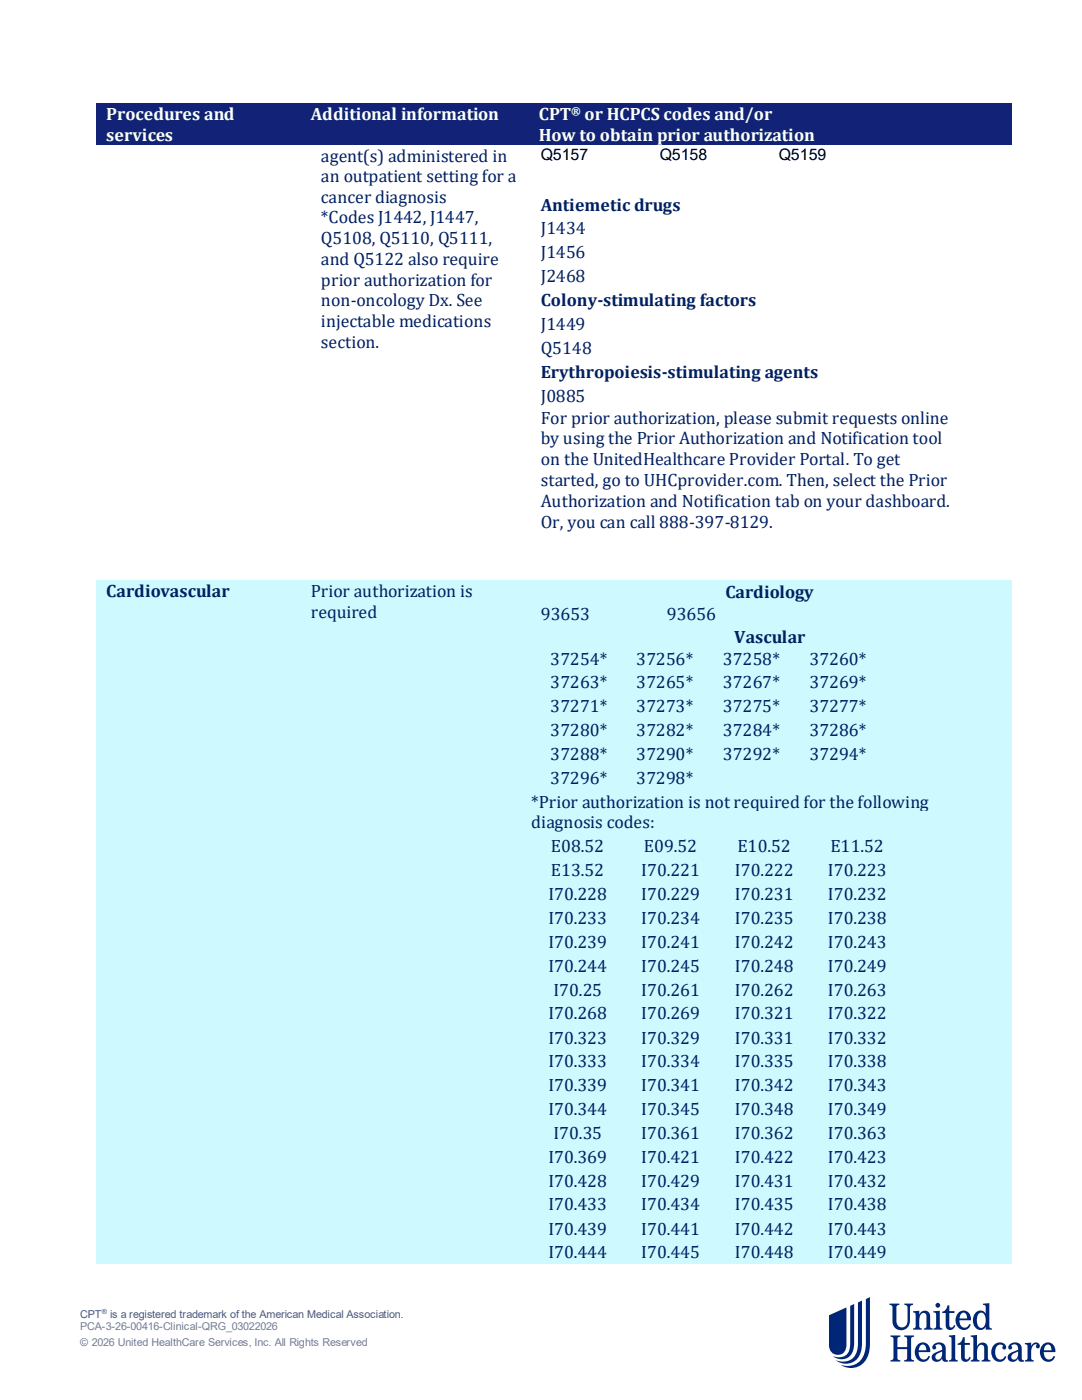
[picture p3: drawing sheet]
<svg xmlns="http://www.w3.org/2000/svg" width="216mm" height="279mm" viewBox="0 0 216 279" stroke-linecap="round" stroke-linejoin="round" font-family="sans-serif">
<g fill="#002677">
<path d="M177.5 260.2h2v.2a.49 .49 0 0 0-.6 .5v2.6a1.13 1.13 0 0 0 1.1 1.4 1.13 1.13 0 0 0 1.1-1.3v-2.6a.56 .56 0 0 0-.6-.6v-.2h1.7v.2a.56 .56 0 0 0-.6 .6v2.6a1.74 1.74 0 0 1-1.8 1.9 1.74 1.74 0 0 1-1.7-1.8v-2.8a.49 .49 0 0 0-.6-.5z"/>
<path d="M177.7 266.5h2v.3a.49 .49 0 0 0-.6 .4v1.6h1.9v-1.6a.48 .48 0 0 0-.6-.4v-.3h2v.3a.49 .49 0 0 0-.6 .4v3.8a.49 .49 0 0 0 .6 .5v.2h-2v-.2a.48 .48 0 0 0 .6-.5v-1.8h-1.9v1.8a.49 .49 0 0 0 .6 .5v.2h-2v-.2a.49 .49 0 0 0 .6-.5v-3.8a.49 .49 0 0 0-.6-.4z"/>
<path d="M182.2 261.7l1.2-.1v.8a1.1 1.1 0 0 1 1.2-.8 1.1 1.1 0 0 1 1 1v2.1a.42 .42 0 0 0 .5 .4v.3h-1.8v-.3a.42 .42 0 0 0 .6-.4v-2a.63 .63 0 0 0-.6-.7 .63 .63 0 0 0-.7 .6l-.2 .8v1.3l.2 .4h.3v.3h-1.7v-.3a.42 .42 0 0 0 .5-.4v-2.3l-.2-.4-.3-.1z"/>
<path d="M189.1 260.5h.3v1.2h1v.3h-1v2.4l.2 .5a.52 .52 0 0 0 .8-.5l.2 .1a.97 .97 0 0 1-.9 .9 .97 .97 0 0 1-1-.9v-2.5h-.7v-.2a1.31 1.31 0 0 0 1.1-1.3z"/>
<path d="M186.2 261.7l1.3-.1v3.1a.42 .42 0 0 0 .5 .4v.3h-1.7v-.3a.42 .42 0 0 0 .5-.4l-.1-2.6-.5-.2z"/>
<path d="M204.5 268l1.3-.1v.8a.85 .85 0 0 1 .9-.8 .85 .85 0 0 1 .7 1 .39 .39 0 0 1-.6 .1 .39 .39 0 0 1 .1-.6 .82 .82 0 0 0-1.1 .9v1.7l.1 .4 .4 .1v.2h-1.8v-.2l.3-.1 .2-.4v-2.3l-.1-.4h-.4z"/>
<path d="M192.1 266.9h.4v1.1h1v.4h-1v2.4l.2 .4a.52 .52 0 0 0 .7-.4l.3 .1a.97 .97 0 0 1-1 .9 .97 .97 0 0 1-.9-.9v-2.5h-.7v-.3a1.31 1.31 0 0 0 1-1.2z"/>
<path d="M198.3 268.5a1.4 1.4 0 0 1 1.3-.6 1.4 1.4 0 0 1 1.2 1 .4 .4 0 0 1-.6 .4 .4 .4 0 0 1 0-.7 .93 .93 0 0 0-1.1-.2 .93 .93 0 0 0-.5 .9 1.34 1.34 0 0 0 1.3 2l.6-.7 .3 .1a1.52 1.52 0 0 1-1.6 1.1 1.52 1.52 0 0 1-1.4-1.5 2.22 2.22 0 0 1 .5-1.8z"/>
<path d="M189.3 266.5l1.3-.1v4.6l.2 .4 .3 .1v.2h-1.8v-.2l.4-.1 .2-.4v-3.8l-.2-.4h-.4z"/>
<path d="M193.7 266.5l1.3-.1v2.4a1.1 1.1 0 0 1 1.1-.9 1.1 1.1 0 0 1 1 1.1v2l.2 .4 .3 .1v.2h-1.7v-.2l.3-.1 .2-.4v-1.9a.64 .64 0 0 0-.6-.7 .64 .64 0 0 0-.7 .5l-.1 .9v1.2l.1 .4 .4 .1v.2h-1.8v-.2l.3-.1 .2-.4v-3.8l-.2-.4h-.3z"/>
<path d="M165.4 262.5v6a1.76 1.76 0 0 0 1.9 1.9 1.76 1.76 0 0 0 1.6-2.1v-7.4zM169.6 260.6l.8-.4v7.8a2.74 2.74 0 0 1-2.5 3.3l-.7-.1-1-.5a2.41 2.41 0 0 0 2.5-.3 2.41 2.41 0 0 0 .9-2.3zM171.2 259.9l.8-.3v8.5a3.6 3.6 0 0 1-2.6 4l-1.5-.1-1.1-.5a3.1 3.1 0 0 0 4.3-2.6zM172.8 259.3l.8-.4v9.3a4.2 4.2 0 0 1-3.1 4.7h-1.6l-1.2-.5a3.6 3.6 0 0 0 5-3.4z"/>
<path d="M191.7 262.3a.6 .6 0 0 1 1.1 0l.2 .8h-1.5zM191.1 262.1a1.94 1.94 0 0 0-.3 2.2 1.94 1.94 0 0 0 2 1.1 1.44 1.44 0 0 0 .9-1.1h-.3a.96 .96 0 0 1-1.1 .7 .96 .96 0 0 1-.8-1l-.1-.5h2.4a1.52 1.52 0 0 0-.8-1.8 1.52 1.52 0 0 0-1.9 .4z"/>
<path d="M195.3 262.2a.83 .83 0 0 1 .9-.1 .83 .83 0 0 1 .4 .9 1.5 1.5 0 0 1-.8 2 1.52 1.52 0 0 1-.8-2zM196.1 260.2v.2l.5 .2 .1 1.6a1.29 1.29 0 0 0-1.3-.6 1.29 1.29 0 0 0-1.1 .9 1.98 1.98 0 0 0 1.4 2.9 1.04 1.04 0 0 0 1-.6v.6h1.2v-.3a.42 .42 0 0 1-.5-.4v-4.6z"/>
<path d="M208.6 268.6a.6 .6 0 0 1 1 0l.2 .9h-1.5zM207.9 268.5a1.94 1.94 0 0 0-.3 2.2 1.94 1.94 0 0 0 2 1 1.44 1.44 0 0 0 .9-1l-.3-.1a.97 .97 0 0 1-1 .7 .97 .97 0 0 1-.9-1v-.5h2.3a1.52 1.52 0 0 0-.8-1.7 1.52 1.52 0 0 0-1.9 .4z"/>
<path d="M202 270.3l1.2-.6a1.32 1.32 0 0 1-.9 1.7 .59 .59 0 0 1-.5-.5 .59 .59 0 0 1 .2-.6zM201.4 268.3a.59 .59 0 0 0 0 1 .4 .4 0 0 0 .5-.2 .4 .4 0 0 0-.1-.5 .81 .81 0 0 1 1-.2 .81 .81 0 0 1 .4 1 2.96 2.96 0 0 0-2.1 1.2 1.05 1.05 0 0 0 .8 1.2 1.05 1.05 0 0 0 1.2-.7 .77 .77 0 0 0 1.2 .6v-.2l-.2-.1-.2-.3v-1.9a1.4 1.4 0 0 0-1-1.3 1.4 1.4 0 0 0-1.5 .4z"/>
<path d="M186.8 270.3l1.2-.6a1.33 1.33 0 0 1-.8 1.7 .59 .59 0 0 1-.6-.5 .59 .59 0 0 1 .2-.6zM186.3 268.3a.59 .59 0 0 0-.1 1 .4 .4 0 0 0 .6-.2 .4 .4 0 0 0-.2-.5 .81 .81 0 0 1 1-.2 .81 .81 0 0 1 .4 1 2.99 2.99 0 0 0-2 1.2 1.05 1.05 0 0 0 .7 1.2 1.05 1.05 0 0 0 1.3-.7 .78 .78 0 0 0 1.2 .6v-.2l-.3-.1-.2-.3v-1.9a1.39 1.39 0 0 0-.9-1.3 1.39 1.39 0 0 0-1.5 .4z"/>
<path d="M183.6 268.6a.6 .6 0 0 1 1 0l.2 .9h-1.5zM183 268.5a1.94 1.94 0 0 0-.3 2.2 1.94 1.94 0 0 0 1.9 1 1.45 1.45 0 0 0 1-1l-.3-.1a.97 .97 0 0 1-1.1 .7 .97 .97 0 0 1-.8-1l-.1-.5h2.3a1.52 1.52 0 0 0-.8-1.7 1.52 1.52 0 0 0-1.8 .4z"/>
<circle cx="187.1" cy="260.5" r=".48"/>
</g>
<g fill="#122377">
<path d="M19.2 20.6h41.5v8.2h-41.5z" fill-rule="evenodd"/>
<path d="M19.9 20.6h40.1v4h-40.1z" fill-rule="evenodd"/>
<path d="M19.9 24.6h40.1v4.2h-40.1z" fill-rule="evenodd"/>
<path d="M60.7 20.6h44.5v8.2h-44.5z" fill-rule="evenodd"/>
<path d="M61.5 20.6h43v4h-43z" fill-rule="evenodd"/>
<path d="M105.2 20.6h96.6v8.2h-96.6z" fill-rule="evenodd"/>
<path d="M106 20.6h95v4h-95z" fill-rule="evenodd"/>
<path d="M106 24.6h95v4.2h-95z" fill-rule="evenodd"/>
</g>
<g fill="#cdf9ff">
<path d="M19.2 115.7h41.5v136.5h-41.5z" fill-rule="evenodd"/>
<path d="M19.9 115.7h40.1v4.1h-40.1z" fill-rule="evenodd"/>
<path d="M19.9 119.8h40.1v4.2h-40.1z" fill-rule="evenodd"/>
<path d="M19.9 124h40.1v4.2h-40.1z" fill-rule="evenodd"/>
<path d="M19.9 128.2h40.1v4.1h-40.1z" fill-rule="evenodd"/>
<path d="M19.9 132.3h40.1v4.2h-40.1z" fill-rule="evenodd"/>
<path d="M19.9 136.5h40.1v4h-40.1z" fill-rule="evenodd"/>
<path d="M19.9 140.5h40.1v4.2h-40.1z" fill-rule="evenodd"/>
<path d="M19.9 144.7h40.1v4.1h-40.1z" fill-rule="evenodd"/>
<path d="M19.9 148.8h40.1v4.2h-40.1z" fill-rule="evenodd"/>
<path d="M19.9 153h40.1v4h-40.1z" fill-rule="evenodd"/>
<path d="M19.9 157h40.1v4.2h-40.1z" fill-rule="evenodd"/>
<path d="M19.9 161.2h40.1v4.2h-40.1z" fill-rule="evenodd"/>
<path d="M19.9 165.4h40.1v4.1h-40.1z" fill-rule="evenodd"/>
<path d="M19.9 169.5h40.1v4.2h-40.1z" fill-rule="evenodd"/>
<path d="M19.9 173.7h40.1v4.1h-40.1z" fill-rule="evenodd"/>
<path d="M19.9 177.8h40.1v4.1h-40.1z" fill-rule="evenodd"/>
<path d="M19.9 181.9h40.1v4.1h-40.1z" fill-rule="evenodd"/>
<path d="M19.9 186h40.1v4.2h-40.1z" fill-rule="evenodd"/>
<path d="M19.9 190.2h40.1v4.2h-40.1z" fill-rule="evenodd"/>
<path d="M19.9 194.4h40.1v4.1h-40.1z" fill-rule="evenodd"/>
<path d="M19.9 198.5h40.1v4.2h-40.1z" fill-rule="evenodd"/>
<path d="M19.9 202.7h40.1v4h-40.1z" fill-rule="evenodd"/>
<path d="M19.9 206.7h40.1v4.2h-40.1z" fill-rule="evenodd"/>
<path d="M19.9 210.9h40.1v4.1h-40.1z" fill-rule="evenodd"/>
<path d="M19.9 215h40.1v4.2h-40.1z" fill-rule="evenodd"/>
<path d="M19.9 219.2h40.1v4.2h-40.1z" fill-rule="evenodd"/>
<path d="M19.9 223.4h40.1v4h-40.1z" fill-rule="evenodd"/>
<path d="M19.9 227.4h40.1v4.2h-40.1z" fill-rule="evenodd"/>
<path d="M19.9 231.6h40.1v4.1h-40.1z" fill-rule="evenodd"/>
<path d="M19.9 235.7h40.1v4.2h-40.1z" fill-rule="evenodd"/>
<path d="M19.9 239.9h40.1v4.1h-40.1z" fill-rule="evenodd"/>
<path d="M19.9 244h40.1v4.1h-40.1z" fill-rule="evenodd"/>
<path d="M19.9 248.1h40.1v4.1h-40.1z" fill-rule="evenodd"/>
<path d="M60.7 115.7h44.5v136.5h-44.5z" fill-rule="evenodd"/>
<path d="M61.5 115.7h43v4.1h-43z" fill-rule="evenodd"/>
<path d="M61.5 119.8h43v4.2h-43z" fill-rule="evenodd"/>
<path d="M105.2 115.7h96.6v136.5h-96.6z" fill-rule="evenodd"/>
<path d="M106 115.7h95v4.5h-95z" fill-rule="evenodd"/>
<path d="M107.9 115.9h91.2v4.2h-91.2z" fill-rule="evenodd"/>
<path d="M106 120.2h25.1v4.6h-25.1z" fill-rule="evenodd"/>
<path d="M107.9 120.5h21.3v4h-21.3z" fill-rule="evenodd"/>
<path d="M131.1 120.2h25.3v4.6h-25.3z" fill-rule="evenodd"/>
<path d="M133 120.5h21.5v4h-21.5z" fill-rule="evenodd"/>
<path d="M156.4 120.2h22.4v4.6h-22.4z" fill-rule="evenodd"/>
<path d="M178.8 120.2h22.2v4.6h-22.2z" fill-rule="evenodd"/>
<path d="M106 124.8h95v4.4h-95z" fill-rule="evenodd"/>
<path d="M107.9 124.9h91.2v4.2h-91.2z" fill-rule="evenodd"/>
<path d="M106 129.2h72.8v28.6h-72.8z" fill-rule="evenodd"/>
<path d="M107.9 129.2h17.1v4.8h-17.1z" fill-rule="evenodd"/>
<path d="M109.8 129.2h13.3v4.2h-13.3z" fill-rule="evenodd"/>
<path d="M125 129.2h17.3v4.8h-17.3z" fill-rule="evenodd"/>
<path d="M127 129.2h13.4v4.2h-13.4z" fill-rule="evenodd"/>
<path d="M142.3 129.2h17.3v4.8h-17.3z" fill-rule="evenodd"/>
<path d="M144.2 129.2h13.5v4.2h-13.5z" fill-rule="evenodd"/>
<path d="M159.6 129.2h17.3v4.8h-17.3z" fill-rule="evenodd"/>
<path d="M161.5 129.2h13.5v4.2h-13.5z" fill-rule="evenodd"/>
<path d="M107.9 134h17.1v4.8h-17.1z" fill-rule="evenodd"/>
<path d="M109.8 134h13.3v4.1h-13.3z" fill-rule="evenodd"/>
<path d="M125 134h17.3v4.8h-17.3z" fill-rule="evenodd"/>
<path d="M127 134h13.4v4.1h-13.4z" fill-rule="evenodd"/>
<path d="M142.3 134h17.3v4.8h-17.3z" fill-rule="evenodd"/>
<path d="M144.2 134h13.5v4.1h-13.5z" fill-rule="evenodd"/>
<path d="M159.6 134h17.3v4.8h-17.3z" fill-rule="evenodd"/>
<path d="M161.5 134h13.5v4.1h-13.5z" fill-rule="evenodd"/>
<path d="M107.9 138.8h17.1v4.8h-17.1z" fill-rule="evenodd"/>
<path d="M109.8 138.8h13.3v4.1h-13.3z" fill-rule="evenodd"/>
<path d="M125 138.8h17.3v4.8h-17.3z" fill-rule="evenodd"/>
<path d="M127 138.8h13.4v4.1h-13.4z" fill-rule="evenodd"/>
<path d="M142.3 138.8h17.3v4.8h-17.3z" fill-rule="evenodd"/>
<path d="M144.2 138.8h13.5v4.1h-13.5z" fill-rule="evenodd"/>
<path d="M159.6 138.8h17.3v4.8h-17.3z" fill-rule="evenodd"/>
<path d="M161.5 138.8h13.5v4.1h-13.5z" fill-rule="evenodd"/>
<path d="M107.9 143.6h17.1v4.7h-17.1z" fill-rule="evenodd"/>
<path d="M109.8 143.6h13.3v4h-13.3z" fill-rule="evenodd"/>
<path d="M125 143.6h17.3v4.7h-17.3z" fill-rule="evenodd"/>
<path d="M127 143.6h13.4v4h-13.4z" fill-rule="evenodd"/>
<path d="M142.3 143.6h17.3v4.7h-17.3z" fill-rule="evenodd"/>
<path d="M144.2 143.6h13.5v4h-13.5z" fill-rule="evenodd"/>
<path d="M159.6 143.6h17.3v4.7h-17.3z" fill-rule="evenodd"/>
<path d="M161.5 143.6h13.5v4h-13.5z" fill-rule="evenodd"/>
<path d="M107.9 148.3h17.1v4.8h-17.1z" fill-rule="evenodd"/>
<path d="M109.8 148.3h13.3v4.2h-13.3z" fill-rule="evenodd"/>
<path d="M125 148.3h17.3v4.8h-17.3z" fill-rule="evenodd"/>
<path d="M127 148.3h13.4v4.2h-13.4z" fill-rule="evenodd"/>
<path d="M142.3 148.3h17.3v4.8h-17.3z" fill-rule="evenodd"/>
<path d="M144.2 148.3h13.5v4.2h-13.5z" fill-rule="evenodd"/>
<path d="M159.6 148.3h17.3v4.8h-17.3z" fill-rule="evenodd"/>
<path d="M161.5 148.3h13.5v4.2h-13.5z" fill-rule="evenodd"/>
<path d="M107.9 153.1h17.1v4.7h-17.1z" fill-rule="evenodd"/>
<path d="M109.8 153.1h13.3v4.1h-13.3z" fill-rule="evenodd"/>
<path d="M125 153.1h17.3v4.7h-17.3z" fill-rule="evenodd"/>
<path d="M127 153.1h13.4v4.1h-13.4z" fill-rule="evenodd"/>
<path d="M142.3 153.1h17.3v4.7h-17.3z" fill-rule="evenodd"/>
<path d="M159.6 153.1h17.3v4.7h-17.3z" fill-rule="evenodd"/>
<path d="M178.8 129.2h22.2v4.5h-22.2z" fill-rule="evenodd"/>
<path d="M178.8 133.7h22.2v4.5h-22.2z" fill-rule="evenodd"/>
<path d="M178.8 138.2h22.2v19.6h-22.2z" fill-rule="evenodd"/>
<path d="M106 157.8h95v4.2h-95z" fill-rule="evenodd"/>
<path d="M106 162h95v4.1h-95z" fill-rule="evenodd"/>
<path d="M106 166.1h18.5v4.8h-18.5z" fill-rule="evenodd"/>
<path d="M107.9 166.7h14.7v4.2h-14.7z" fill-rule="evenodd"/>
<path d="M124.5 166.1h18.7v4.8h-18.7z" fill-rule="evenodd"/>
<path d="M126.4 166.7h14.9v4.2h-14.9z" fill-rule="evenodd"/>
<path d="M143.2 166.1h18.6v4.8h-18.6z" fill-rule="evenodd"/>
<path d="M145.1 166.7h14.8v4.2h-14.8z" fill-rule="evenodd"/>
<path d="M161.8 166.1h18.5v4.8h-18.5z" fill-rule="evenodd"/>
<path d="M163.7 166.7h14.7v4.2h-14.7z" fill-rule="evenodd"/>
<path d="M106 170.9h18.5v4.7h-18.5z" fill-rule="evenodd"/>
<path d="M107.9 171.5h14.7v4.1h-14.7z" fill-rule="evenodd"/>
<path d="M124.5 170.9h18.7v4.7h-18.7z" fill-rule="evenodd"/>
<path d="M126.4 171.5h14.9v4.1h-14.9z" fill-rule="evenodd"/>
<path d="M143.2 170.9h18.6v4.7h-18.6z" fill-rule="evenodd"/>
<path d="M145.1 171.5h14.8v4.1h-14.8z" fill-rule="evenodd"/>
<path d="M161.8 170.9h18.5v4.7h-18.5z" fill-rule="evenodd"/>
<path d="M163.7 171.5h14.7v4.1h-14.7z" fill-rule="evenodd"/>
<path d="M106 175.6h18.5v4.8h-18.5z" fill-rule="evenodd"/>
<path d="M107.9 176.2h14.7v4.2h-14.7z" fill-rule="evenodd"/>
<path d="M124.5 175.6h18.7v4.8h-18.7z" fill-rule="evenodd"/>
<path d="M126.4 176.2h14.9v4.2h-14.9z" fill-rule="evenodd"/>
<path d="M143.2 175.6h18.6v4.8h-18.6z" fill-rule="evenodd"/>
<path d="M145.1 176.2h14.8v4.2h-14.8z" fill-rule="evenodd"/>
<path d="M161.8 175.6h18.5v4.8h-18.5z" fill-rule="evenodd"/>
<path d="M163.7 176.2h14.7v4.2h-14.7z" fill-rule="evenodd"/>
<path d="M106 180.4h18.5v4.7h-18.5z" fill-rule="evenodd"/>
<path d="M107.9 181.1h14.7v4h-14.7z" fill-rule="evenodd"/>
<path d="M124.5 180.4h18.7v4.7h-18.7z" fill-rule="evenodd"/>
<path d="M126.4 181.1h14.9v4h-14.9z" fill-rule="evenodd"/>
<path d="M143.2 180.4h18.6v4.7h-18.6z" fill-rule="evenodd"/>
<path d="M145.1 181.1h14.8v4h-14.8z" fill-rule="evenodd"/>
<path d="M161.8 180.4h18.5v4.7h-18.5z" fill-rule="evenodd"/>
<path d="M163.7 181.1h14.7v4h-14.7z" fill-rule="evenodd"/>
<path d="M106 185.1h18.5v4.9h-18.5z" fill-rule="evenodd"/>
<path d="M107.9 185.8h14.7v4.2h-14.7z" fill-rule="evenodd"/>
<path d="M124.5 185.1h18.7v4.9h-18.7z" fill-rule="evenodd"/>
<path d="M126.4 185.8h14.9v4.2h-14.9z" fill-rule="evenodd"/>
<path d="M143.2 185.1h18.6v4.9h-18.6z" fill-rule="evenodd"/>
<path d="M145.1 185.8h14.8v4.2h-14.8z" fill-rule="evenodd"/>
<path d="M161.8 185.1h18.5v4.9h-18.5z" fill-rule="evenodd"/>
<path d="M163.7 185.8h14.7v4.2h-14.7z" fill-rule="evenodd"/>
<path d="M106 190h18.5v4.7h-18.5z" fill-rule="evenodd"/>
<path d="M107.9 190.6h14.7v4.1h-14.7z" fill-rule="evenodd"/>
<path d="M124.5 190h18.7v4.7h-18.7z" fill-rule="evenodd"/>
<path d="M126.4 190.6h14.9v4.1h-14.9z" fill-rule="evenodd"/>
<path d="M143.2 190h18.6v4.7h-18.6z" fill-rule="evenodd"/>
<path d="M145.1 190.6h14.8v4.1h-14.8z" fill-rule="evenodd"/>
<path d="M161.8 190h18.5v4.7h-18.5z" fill-rule="evenodd"/>
<path d="M163.7 190.6h14.7v4.1h-14.7z" fill-rule="evenodd"/>
<path d="M106 194.7h18.5v4.8h-18.5z" fill-rule="evenodd"/>
<path d="M107.9 195.3h14.7v4.2h-14.7z" fill-rule="evenodd"/>
<path d="M124.5 194.7h18.7v4.8h-18.7z" fill-rule="evenodd"/>
<path d="M126.4 195.3h14.9v4.2h-14.9z" fill-rule="evenodd"/>
<path d="M143.2 194.7h18.6v4.8h-18.6z" fill-rule="evenodd"/>
<path d="M145.1 195.3h14.8v4.2h-14.8z" fill-rule="evenodd"/>
<path d="M161.8 194.7h18.5v4.8h-18.5z" fill-rule="evenodd"/>
<path d="M163.7 195.3h14.7v4.2h-14.7z" fill-rule="evenodd"/>
<path d="M106 199.5h18.5v4.7h-18.5z" fill-rule="evenodd"/>
<path d="M107.9 200.1h14.7v4.1h-14.7z" fill-rule="evenodd"/>
<path d="M124.5 199.5h18.7v4.7h-18.7z" fill-rule="evenodd"/>
<path d="M126.4 200.1h14.9v4.1h-14.9z" fill-rule="evenodd"/>
<path d="M143.2 199.5h18.6v4.7h-18.6z" fill-rule="evenodd"/>
<path d="M145.1 200.1h14.8v4.1h-14.8z" fill-rule="evenodd"/>
<path d="M161.8 199.5h18.5v4.7h-18.5z" fill-rule="evenodd"/>
<path d="M163.7 200.1h14.7v4.1h-14.7z" fill-rule="evenodd"/>
<path d="M106 204.2h18.5v4.8h-18.5z" fill-rule="evenodd"/>
<path d="M107.9 204.8h14.7v4.2h-14.7z" fill-rule="evenodd"/>
<path d="M124.5 204.2h18.7v4.8h-18.7z" fill-rule="evenodd"/>
<path d="M126.4 204.8h14.9v4.2h-14.9z" fill-rule="evenodd"/>
<path d="M143.2 204.2h18.6v4.8h-18.6z" fill-rule="evenodd"/>
<path d="M145.1 204.8h14.8v4.2h-14.8z" fill-rule="evenodd"/>
<path d="M161.8 204.2h18.5v4.8h-18.5z" fill-rule="evenodd"/>
<path d="M163.7 204.8h14.7v4.2h-14.7z" fill-rule="evenodd"/>
<path d="M106 209h18.5v4.7h-18.5z" fill-rule="evenodd"/>
<path d="M107.9 209.7h14.7v4h-14.7z" fill-rule="evenodd"/>
<path d="M124.5 209h18.7v4.7h-18.7z" fill-rule="evenodd"/>
<path d="M126.4 209.7h14.9v4h-14.9z" fill-rule="evenodd"/>
<path d="M143.2 209h18.6v4.7h-18.6z" fill-rule="evenodd"/>
<path d="M145.1 209.7h14.8v4h-14.8z" fill-rule="evenodd"/>
<path d="M161.8 209h18.5v4.7h-18.5z" fill-rule="evenodd"/>
<path d="M163.7 209.7h14.7v4h-14.7z" fill-rule="evenodd"/>
<path d="M106 213.7h18.5v4.8h-18.5z" fill-rule="evenodd"/>
<path d="M107.9 214.4h14.7v4.1h-14.7z" fill-rule="evenodd"/>
<path d="M124.5 213.7h18.7v4.8h-18.7z" fill-rule="evenodd"/>
<path d="M126.4 214.4h14.9v4.1h-14.9z" fill-rule="evenodd"/>
<path d="M143.2 213.7h18.6v4.8h-18.6z" fill-rule="evenodd"/>
<path d="M145.1 214.4h14.8v4.1h-14.8z" fill-rule="evenodd"/>
<path d="M161.8 213.7h18.5v4.8h-18.5z" fill-rule="evenodd"/>
<path d="M163.7 214.4h14.7v4.1h-14.7z" fill-rule="evenodd"/>
<path d="M106 218.5h18.5v4.7h-18.5z" fill-rule="evenodd"/>
<path d="M107.9 219.2h14.7v4h-14.7z" fill-rule="evenodd"/>
<path d="M124.5 218.5h18.7v4.7h-18.7z" fill-rule="evenodd"/>
<path d="M126.4 219.2h14.9v4h-14.9z" fill-rule="evenodd"/>
<path d="M143.2 218.5h18.6v4.7h-18.6z" fill-rule="evenodd"/>
<path d="M145.1 219.2h14.8v4h-14.8z" fill-rule="evenodd"/>
<path d="M161.8 218.5h18.5v4.7h-18.5z" fill-rule="evenodd"/>
<path d="M163.7 219.2h14.7v4h-14.7z" fill-rule="evenodd"/>
<path d="M106 223.2h18.5v4.9h-18.5z" fill-rule="evenodd"/>
<path d="M107.9 223.9h14.7v4.2h-14.7z" fill-rule="evenodd"/>
<path d="M124.5 223.2h18.7v4.9h-18.7z" fill-rule="evenodd"/>
<path d="M126.4 223.9h14.9v4.2h-14.9z" fill-rule="evenodd"/>
<path d="M143.2 223.2h18.6v4.9h-18.6z" fill-rule="evenodd"/>
<path d="M145.1 223.9h14.8v4.2h-14.8z" fill-rule="evenodd"/>
<path d="M161.8 223.2h18.5v4.9h-18.5z" fill-rule="evenodd"/>
<path d="M163.7 223.9h14.7v4.2h-14.7z" fill-rule="evenodd"/>
<path d="M106 228.1h18.5v4.7h-18.5z" fill-rule="evenodd"/>
<path d="M107.9 228.7h14.7v4.1h-14.7z" fill-rule="evenodd"/>
<path d="M124.5 228.1h18.7v4.7h-18.7z" fill-rule="evenodd"/>
<path d="M126.4 228.7h14.9v4.1h-14.9z" fill-rule="evenodd"/>
<path d="M143.2 228.1h18.6v4.7h-18.6z" fill-rule="evenodd"/>
<path d="M145.1 228.7h14.8v4.1h-14.8z" fill-rule="evenodd"/>
<path d="M161.8 228.1h18.5v4.7h-18.5z" fill-rule="evenodd"/>
<path d="M163.7 228.7h14.7v4.1h-14.7z" fill-rule="evenodd"/>
<path d="M106 232.8h18.5v4.8h-18.5z" fill-rule="evenodd"/>
<path d="M107.9 233.4h14.7v4.2h-14.7z" fill-rule="evenodd"/>
<path d="M124.5 232.8h18.7v4.8h-18.7z" fill-rule="evenodd"/>
<path d="M126.4 233.4h14.9v4.2h-14.9z" fill-rule="evenodd"/>
<path d="M143.2 232.8h18.6v4.8h-18.6z" fill-rule="evenodd"/>
<path d="M145.1 233.4h14.8v4.2h-14.8z" fill-rule="evenodd"/>
<path d="M161.8 232.8h18.5v4.8h-18.5z" fill-rule="evenodd"/>
<path d="M163.7 233.4h14.7v4.2h-14.7z" fill-rule="evenodd"/>
<path d="M106 237.6h18.5v4.7h-18.5z" fill-rule="evenodd"/>
<path d="M107.9 238.2h14.7v4.1h-14.7z" fill-rule="evenodd"/>
<path d="M124.5 237.6h18.7v4.7h-18.7z" fill-rule="evenodd"/>
<path d="M126.4 238.2h14.9v4.1h-14.9z" fill-rule="evenodd"/>
<path d="M143.2 237.6h18.6v4.7h-18.6z" fill-rule="evenodd"/>
<path d="M145.1 238.2h14.8v4.1h-14.8z" fill-rule="evenodd"/>
<path d="M161.8 237.6h18.5v4.7h-18.5z" fill-rule="evenodd"/>
<path d="M163.7 238.2h14.7v4.1h-14.7z" fill-rule="evenodd"/>
<path d="M106 242.3h18.5v4.8h-18.5z" fill-rule="evenodd"/>
<path d="M107.9 242.9h14.7v4.2h-14.7z" fill-rule="evenodd"/>
<path d="M124.5 242.3h18.7v4.8h-18.7z" fill-rule="evenodd"/>
<path d="M126.4 242.9h14.9v4.2h-14.9z" fill-rule="evenodd"/>
<path d="M143.2 242.3h18.6v4.8h-18.6z" fill-rule="evenodd"/>
<path d="M145.1 242.9h14.8v4.2h-14.8z" fill-rule="evenodd"/>
<path d="M161.8 242.3h18.5v4.8h-18.5z" fill-rule="evenodd"/>
<path d="M163.7 242.9h14.7v4.2h-14.7z" fill-rule="evenodd"/>
<path d="M106 247.1h18.5v4.7h-18.5z" fill-rule="evenodd"/>
<path d="M107.9 247.8h14.7v4h-14.7z" fill-rule="evenodd"/>
<path d="M124.5 247.1h18.7v4.7h-18.7z" fill-rule="evenodd"/>
<path d="M126.4 247.8h14.9v4h-14.9z" fill-rule="evenodd"/>
<path d="M143.2 247.1h18.6v4.7h-18.6z" fill-rule="evenodd"/>
<path d="M145.1 247.8h14.8v4h-14.8z" fill-rule="evenodd"/>
<path d="M161.8 247.1h18.5v4.7h-18.5z" fill-rule="evenodd"/>
<path d="M163.7 247.8h14.7v4h-14.7z" fill-rule="evenodd"/>
</g>
<g font-size="3.6" fill="#fff">
<text x="21.2" y="23.9">Procedures and</text>
<text x="62" y="23.9">Additional information</text>
<text x="107.5" y="23.9">CPT</text>
<text x="116.7" y="23.9">or HCPCS codes and/or</text>
<text x="21.2" y="28.1">services</text>
<text x="107.5" y="28.1">How to obtain prior authorization</text>
</g>
<g font-size="3.6" fill="#002060">
<text x="64" y="32.3">agent(s) administered in</text>
<text x="64" y="36.3">an outpatient setting for a</text>
<text x="64" y="40.5">cancer diagnosis</text>
<text x="64" y="44.6">*Codes J1442, J1447,</text>
<text x="107.9" y="42.1">Antiemetic drugs</text>
<text x="107.9" y="46.8">J1434</text>
<text x="64" y="48.8">Q5108, Q5110, Q5111,</text>
<text x="64" y="52.9">and Q5122 also require</text>
<text x="107.9" y="51.6">J1456</text>
<text x="64" y="57">prior authorization for</text>
<text x="107.9" y="56.3">J2468</text>
<text x="64" y="61.1">non-oncology Dx. See</text>
<text x="64" y="65.3">injectable medications</text>
<text x="107.9" y="61.1">Colony-stimulating factors</text>
<text x="107.9" y="65.8">J1449</text>
<text x="64" y="69.5">section.</text>
<text x="107.9" y="70.6">Q5148</text>
<text x="107.9" y="75.3">Erythropoiesis-stimulating agents</text>
<text x="107.9" y="80.2">J0885</text>
<text x="107.9" y="84.6">For prior authorization, please submit requests online</text>
<text x="107.9" y="88.7">by using the Prior Authorization and Notification tool</text>
<text x="107.9" y="92.9">on the UnitedHealthcare Provider Portal. To get</text>
<text x="107.9" y="96.9">started, go to UHCprovider.com. Then, select the Prior</text>
<text x="107.9" y="101.1">Authorization and Notification tab on your dashboard.</text>
<text x="107.9" y="105.3">Or, you can call 888-397-8129.</text>
<text x="21.2" y="119.1">Cardiovascular</text>
<text x="62" y="119.1">Prior authorization is</text>
<text x="144.7" y="119.3">Cardiology</text>
<text x="62" y="123.2">required</text>
<text x="107.9" y="123.8">93653</text>
<text x="133" y="123.8">93656</text>
<text x="146.5" y="128.3">Vascular</text>
<text x="109.8" y="132.6">37254*</text>
<text x="109.8" y="137.4">37263*</text>
<text x="127" y="132.6">37256*</text>
<text x="127" y="137.4">37265*</text>
<text x="144.2" y="132.6">37258*</text>
<text x="144.2" y="137.4">37267*</text>
<text x="161.5" y="132.6">37260*</text>
<text x="161.5" y="137.4">37269*</text>
<text x="109.8" y="142.2">37271*</text>
<text x="127" y="142.2">37273*</text>
<text x="144.2" y="142.2">37275*</text>
<text x="161.5" y="142.2">37277*</text>
<text x="109.8" y="146.9">37280*</text>
<text x="127" y="146.9">37282*</text>
<text x="144.2" y="146.9">37284*</text>
<text x="161.5" y="146.9">37286*</text>
<text x="109.8" y="151.7">37288*</text>
<text x="127" y="151.7">37290*</text>
<text x="144.2" y="151.7">37292*</text>
<text x="161.5" y="151.7">37294*</text>
<text x="106" y="161.2">*Prior authorization is not required for the following</text>
<text x="109.8" y="156.4">37296*</text>
<text x="127" y="156.4">37298*</text>
<text x="106" y="165.3">diagnosis codes:</text>
<text x="109.9" y="170.1">E08.52</text>
<text x="128.5" y="170.1">E09.52</text>
<text x="147.2" y="170.1">E10.52</text>
<text x="165.7" y="170.1">E11.52</text>
<text x="109.4" y="179.7">I70.228</text>
<text x="109.9" y="174.8">E13.52</text>
<text x="128" y="174.8">I70.221</text>
<text x="128" y="179.7">I70.229</text>
<text x="146.6" y="174.8">I70.222</text>
<text x="146.6" y="179.7">I70.231</text>
<text x="165.2" y="174.8">I70.223</text>
<text x="165.2" y="179.7">I70.232</text>
<text x="109.4" y="184.4">I70.233</text>
<text x="128" y="184.4">I70.234</text>
<text x="146.6" y="184.4">I70.235</text>
<text x="165.2" y="184.4">I70.238</text>
<text x="109.4" y="189.2">I70.239</text>
<text x="128" y="189.2">I70.241</text>
<text x="146.6" y="189.2">I70.242</text>
<text x="165.2" y="189.2">I70.243</text>
<text x="109.4" y="193.9">I70.244</text>
<text x="128" y="193.9">I70.245</text>
<text x="146.6" y="193.9">I70.248</text>
<text x="165.2" y="193.9">I70.249</text>
<text x="109.4" y="203.4">I70.268</text>
<text x="110.4" y="198.7">I70.25</text>
<text x="128" y="198.7">I70.261</text>
<text x="128" y="203.4">I70.269</text>
<text x="146.6" y="198.7">I70.262</text>
<text x="146.6" y="203.4">I70.321</text>
<text x="165.2" y="198.7">I70.263</text>
<text x="165.2" y="203.4">I70.322</text>
<text x="109.4" y="208.3">I70.323</text>
<text x="128" y="208.3">I70.329</text>
<text x="146.6" y="208.3">I70.331</text>
<text x="165.2" y="208.3">I70.332</text>
<text x="109.4" y="213">I70.333</text>
<text x="128" y="213">I70.334</text>
<text x="146.6" y="213">I70.335</text>
<text x="165.2" y="213">I70.338</text>
<text x="109.4" y="217.8">I70.339</text>
<text x="128" y="217.8">I70.341</text>
<text x="146.6" y="217.8">I70.342</text>
<text x="165.2" y="217.8">I70.343</text>
<text x="109.4" y="222.5">I70.344</text>
<text x="110.4" y="227.3">I70.35</text>
<text x="128" y="222.5">I70.345</text>
<text x="128" y="227.3">I70.361</text>
<text x="146.6" y="222.5">I70.348</text>
<text x="146.6" y="227.3">I70.362</text>
<text x="165.2" y="222.5">I70.349</text>
<text x="165.2" y="227.3">I70.363</text>
<text x="109.4" y="232">I70.369</text>
<text x="128" y="232">I70.421</text>
<text x="146.6" y="232">I70.422</text>
<text x="165.2" y="232">I70.423</text>
<text x="109.4" y="236.8">I70.428</text>
<text x="128" y="236.8">I70.429</text>
<text x="146.6" y="236.8">I70.431</text>
<text x="165.2" y="236.8">I70.432</text>
<text x="109.4" y="241.5">I70.433</text>
<text x="128" y="241.5">I70.434</text>
<text x="146.6" y="241.5">I70.435</text>
<text x="165.2" y="241.5">I70.438</text>
<text x="109.4" y="246.4">I70.439</text>
<text x="109.4" y="251.1">I70.444</text>
<text x="128" y="246.4">I70.441</text>
<text x="128" y="251.1">I70.445</text>
<text x="146.6" y="246.4">I70.442</text>
<text x="146.6" y="251.1">I70.448</text>
<text x="165.2" y="246.4">I70.443</text>
<text x="165.2" y="251.1">I70.449</text>
</g>
<g font-size="3.2">
<text x="107.9" y="31.9">Q5157</text>
<text x="131.6" y="31.9">Q5158</text>
<text x="155.4" y="31.9">Q5159</text>
</g>
<text font-size="2.3" fill="#fff" x="114" y="23">®</text>
<g font-size="2.2" fill="#595959">
<text x="16" y="263">CPT</text>
<text x="22" y="263">is a registered trademark of the American Medical Association.</text>
</g>
<g font-size="2.2" fill="#808080">
<text x="16" y="265.4">PCA-3-26-00416-Clinical-QRG_03022026</text>
<text x="16" y="268.6">© 2026 United HealthCare Services, Inc. All Rights Reserved</text>
</g>
<text font-size="1.4" fill="#595959" x="20.3" y="262.3">®</text>
</svg>
